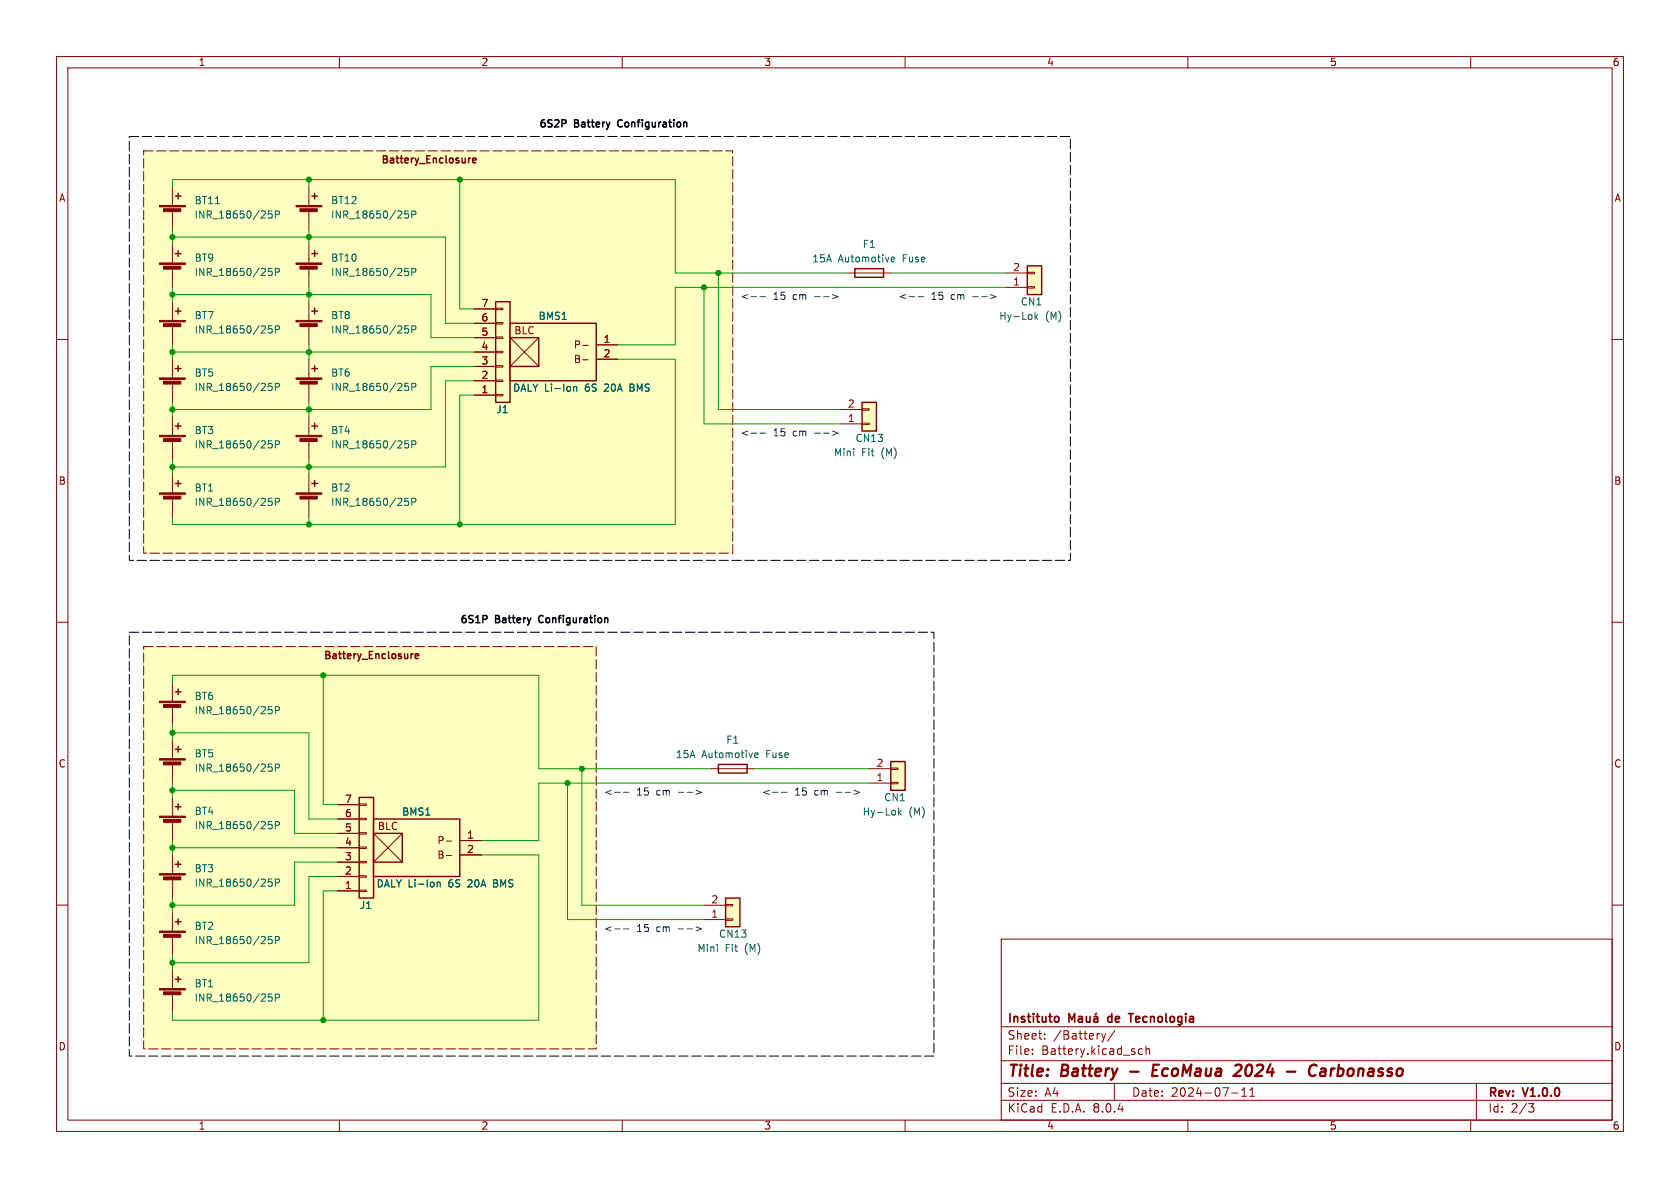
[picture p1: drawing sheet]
<svg xmlns="http://www.w3.org/2000/svg" width="297mm" height="210mm" viewBox="0 0 297 210" stroke-linecap="round" stroke-linejoin="round" font-family="sans-serif">
<g fill="none" stroke="#840000" stroke-width=".18">
<path d="M10 10h277v190h-277zM12 12h273v186h-273zM60 10v2M110 10v2M160 10v2M210 10v2M260 10v2M10 60h2M285 60h2M10 110h2M285 110h2M10 160h2"/>
<path d="M285 160h2M177 166h108v32h-108zM60 198v2M110 198v2M160 198v2M177 194.5h108M177 191.5h108M177 187.5h108M177 181.5h108M182.5 186.3v.1M182.5 185.5v.1M184.7 183.6v.1"/>
<path d="M184.7 182.8v.1M194.7 182.7l.4 1M195.1 183.7l-.1 .4-.3 .1M195.5 182.7l-.4 1M197 191.5v3M197.1 182.1l-1.3 2M202 185.5l-.5-.1-.3 .3v.4l.2 .2h.6M202.6 185.5l.2-.1 .4 .1v.9M202.6 184.9v1.5M210 198v2M217.7 193.2h1.2M219.5 193.8h.9"/>
<path d="M219.5 192.7l.5-.4v1.5M221 193.8h.8M221 192.7l.4-.4v1.5M260 198v2M261 191.5v6.5M270.2 195.1h1l-.5 .6 .4 .1 .1 .5-.3 .3h-.4"/>
</g>
<path d="M199.8 189.4h1.5M203.8 189.2h.7M204.9 188.2h-1l-.2 2h.9M218.5 188.3l.7-.1a.45 .45 0 0 1 .3 .6l-.2 .3-1.2 1.1h1.2M227.5 189.4h1.5M232.8 188.4a.8 .8 0 0 0-.9-.1 .8 .8 0 0 0-.5 .8M233.6 189l.2-.1 .5 .1v1.2M234.4 189.4h-.7a.4 .4 0 0 0-.4 .4 .4 .4 0 0 0 .3 .4l.7-.1" fill="none" stroke="#840000" stroke-width=".4"/>
<path d="M186.7 179.7l.4 .1 .1 .2-.1 .5-.4 .2M190.7 179.8h.6v.9M192.1 179.7v.9l.4 .1 .2-.2M192.7 179.7v1M193.4 179.8h.6l.1 .9M193.8 179.1l-.2 .2M195.9 179.8v.7M199.5 179.2h.8M199.9 179.2v1.5M189 180.7v-1.5l.5 1.1 .5-1.1v1.5M191.3 180l-.5 .1a.29 .29 0 0 0-.2 .3 .29 .29 0 0 0 .2 .3l.5-.1M194.1 180l-.5 .1a.29 .29 0 0 0-.3 .3 .29 .29 0 0 0 .3 .3l.5-.1" fill="none" stroke="#840000" stroke-width=".3"/>
<g fill="#ffffc2">
<path d="M25.4 114.3h80v71.1h-80z"/>
<path d="M25.4 26.7h104.1v71.1h-104.1z"/>
<path d="M157.5 134.6h2.5v5.1h-2.5z"/>
</g>
<path d="M153.7 138.4h3.8M153.7 135.9h3.8M157.5 135.8h1.2v.2h-1.2zM157.5 138.3h1.2v.3h-1.2z" fill="none" stroke="#840000" stroke-width=".18"/>
<path d="M157.5 134.6h2.5v5.1h-2.5z" fill="none" stroke="#840000" stroke-width=".25"/>
<path d="M158.9 142.8v1.3M159 143.6l.3 .5M159.3 143.2l-.4 .5" fill="none" stroke="#006464" stroke-width=".18"/>
<path d="M87.6 53.3h2.6v17.8h-2.6z" fill="#ffffc2"/>
<g fill="none" stroke="#840000" stroke-width=".18">
<path d="M30.5 53.3v3.3M30.5 57.7v3.3M83.8 59.7h3.8M83.8 57.2h3.8M83.8 54.6h3.8M87.6 54.5h1.3v.2h-1.3zM87.6 57h1.3v.3h-1.3zM87.6 59.6h1.3v.2h-1.3zM30.5 63.5v3.3M30.5 67.8v3.3M54.6 63.5v3.3M54.6 67.8v3.3"/>
<path d="M54.6 73.7v3.3M54.6 78v3.3M83.8 69.9h3.8M83.8 67.3h3.8M83.8 64.8h3.8M83.8 62.2h3.8M87.6 62.1h1.3v.3h-1.3zM87.6 64.6h1.3v.3h-1.3zM87.6 67.2h1.3v.2h-1.3zM87.6 69.7h1.3v.3h-1.3zM30.5 83.8v3.3M30.5 88.1v3.3"/>
</g>
<path d="M31 55h1M31.5 54.5v1M87.6 53.3h2.6v17.8h-2.6zM31 65.2h1M31.5 64.6v1.1M55.1 65.2h1M55.1 75.3h1M55.6 64.6v1.1M55.6 74.8v1M31 85.5h1M31.5 85v1" fill="none" stroke="#840000" stroke-width=".25"/>
<g fill="#840000" stroke="#840000" stroke-width=".18">
<path d="M28.2 87.1h4.6v.3h-4.6z"/>
<path d="M28.9 87.7h3.1v.5h-3.1z"/>
<path d="M52.3 66.8h4.6v.3h-4.6z"/>
<path d="M53 67.4h3.1v.5h-3.1z"/>
<path d="M52.3 77h4.6v.2h-4.6z"/>
<path d="M53 77.5h3.1v.6h-3.1z"/>
<path d="M28.2 56.6h4.6v.3h-4.6z"/>
<path d="M28.9 57.2h3.1v.5h-3.1z"/>
<path d="M28.2 66.8h4.6v.3h-4.6z"/>
<path d="M28.9 67.4h3.1v.5h-3.1z"/>
</g>
<path d="M48.1 57.6h-.6l-.1 .6 .2-.1h.4l.1 .2v.5l-.2 .1-.5-.1M48.7 58.3l.6-.1 .1-.2-.1-.3-.6-.1v1.3M48.1 67.8h-.6l-.1 .6 .2-.2 .4 .1 .1 .2v.4l-.2 .1-.5-.1M48.7 68.4h.6l.1-.2-.1-.3-.6-.1v1.2M72.2 67.8h-.6l-.1 .6 .2-.2 .4 .1 .2 .2-.1 .4-.2 .1-.5-.1M72.2 77.9h-.6l-.1 .6 .2-.1 .4 .1 .2 .1-.1 .5-.2 .1-.5-.1M72.8 68.4h.6l.1-.2v-.3l-.7-.1v1.2M72.8 78.6l.6-.1 .1-.2v-.3l-.7-.1v1.3M48.1 88.1h-.6l-.1 .6 .2-.1h.4l.1 .2v.4l-.2 .2-.5-.2M48.7 88.7h.6l.1-.2-.1-.3-.6-.1v1.3" fill="none" stroke="#006464" stroke-width=".18"/>
<path d="M128.3 158.8h2.5v5h-2.5z" fill="#ffffc2"/>
<path d="M128.3 159.9h1.2v.2h-1.2zM124.5 162.6h3.8M124.5 160h3.8M128.3 162.4h1.2v.3h-1.2z" fill="none" stroke="#840000" stroke-width=".18"/>
<path d="M128.3 158.8h2.5v5h-2.5z" fill="none" stroke="#840000" stroke-width=".25"/>
<path d="M63.5 141h2.5v17.8h-2.5z" fill="#ffffc2"/>
<g fill="none" stroke="#840000" stroke-width=".18">
<path d="M59.7 157.5h3.8M59.7 154.9h3.8M59.7 152.4h3.8M59.7 149.9h3.8M59.7 147.3h3.8M59.7 144.8h3.8M59.7 142.2h3.8M63.5 142.1h1.3v.3h-1.3zM63.5 144.7h1.3v.2h-1.3zM63.5 147.2h1.3v.2h-1.3zM63.5 149.7h1.3v.3h-1.3zM63.5 152.3h1.3v.2h-1.3z"/>
<path d="M63.5 154.8h1.3v.3h-1.3zM63.5 157.4h1.3v.2h-1.3z"/>
</g>
<path d="M63.5 141h2.5v17.8h-2.5z" fill="none" stroke="#840000" stroke-width=".25"/>
<g fill="#ffffc2">
<path d="M66 147.3h5.1v5.1h-5.1z"/>
<path d="M66 144.8h15.3v10.1h-15.3z"/>
</g>
<path d="M149.9 48.3h7.6M66 147.3l5.1 5.1M71.1 147.3l-5.1 5.1M78.9 148.7h1M78.9 151.2h1M81.3 148.6h3.8M81.3 151.1h3.8" fill="none" stroke="#840000" stroke-width=".18"/>
<path d="M151.1 47.5h5.1v1.5h-5.1zM66 147.3h5.1v5.1h-5.1zM66 144.8h15.3v10.1h-15.3z" fill="none" stroke="#840000" stroke-width=".25"/>
<path d="M157.6 46.1l.2 .2 .3-.1M157.6 45.6l.2-.1h.2l.2 .1v.2l-.6 .1M77.3 155.9v.9M77.3 156.1l.2-.2 .3 .1v.8" fill="none" stroke="#006464" stroke-width=".18"/>
<g fill="#ffffc2">
<path d="M90.2 59.7h5v5.1h-5z"/>
<path d="M90.2 57.2h15.2v10.1h-15.2z"/>
</g>
<g fill="none" stroke="#840000" stroke-width=".18">
<path d="M54.6 33v3.3M54.6 37.3v3.3M90.2 59.7l5 5.1M95.2 59.7l-5 5.1M103 61.1h1M103 63.6h1M105.4 61h3.8M105.4 63.5h3.8M30.5 120.7v3.3M30.5 125v3.3M30.5 130.8v3.3M30.5 135.1v3.3"/>
<path d="M125.7 135.9h7.6M30.5 141v3.3M30.5 145.3v3.3M30.5 151.1v3.3M30.5 155.4v3.4M30.5 161.3v3.3M30.5 165.6v3.3M30.5 171.5v3.3M30.5 175.8v3.3"/>
</g>
<g fill="none" stroke="#840000" stroke-width=".25">
<path d="M55.1 34.7h1M55.6 34.2v1M90.2 59.7h5v5.1h-5zM90.2 57.2h15.2v10.1h-15.2zM31 122.3h1M31 132.5h1M31.5 121.8v1M31.5 132v1M127 135.1h5.1v1.6h-5.1zM31 142.6h1M31 152.8h1M31.5 142.1v1"/>
<path d="M31.5 152.3v1M31 173.1h1M31 162.9h1M31.5 162.4v1M31.5 172.6v1"/>
</g>
<g fill="none" stroke="#006464" stroke-width=".18">
<path d="M72.2 37.3h-.6l-.1 .6 .2-.1h.4l.2 .2-.1 .4-.2 .2-.5-.2M72.8 37.9h.6l.1-.2v-.3l-.7-.1v1.3M101.4 68.3v.9M101.4 68.4l.2-.1 .3 .1 .1 .8M48.1 124.9h-.6l-.1 .6 .2-.1 .4 .1 .1 .1v.5l-.2 .1-.5-.1M48.1 135.1h-.6l-.1 .6 .2-.1h.4l.1 .2v.4l-.2 .1-.5-.1M48.7 125.6l.6-.1 .1-.2-.1-.3-.6-.1v1.3M48.7 135.7h.6l.1-.2-.1-.3-.6-.1v1.2M133.4 133.7l.2 .2h.4M133.4 133.3l.2-.2h.3l.1 .2v.1l-.6 .1M48.1 145.2h-.6l-.1 .6 .2-.1 .4 .1 .1 .2v.4l-.2 .1-.5-.1M48.1 155.4h-.6l-.1 .6 .2-.1h.4l.1 .2v.4l-.2 .2-.5-.2"/>
<path d="M48.7 145.9l.6-.1 .1-.1-.1-.3-.6-.2v1.3M48.7 156.1l.6-.1 .1-.2-.1-.3-.6-.1v1.3M48.1 175.7h-.6l-.1 .6 .2-.1 .4 .1 .1 .1v.5l-.2 .1-.5-.1M48.1 165.6h-.6l-.1 .6 .2-.2 .4 .1 .1 .2v.4l-.2 .1-.5-.1M48.7 176.4l.6-.1 .1-.2-.1-.3-.6-.1v1.3M48.7 166.2h.6l.1-.2-.1-.3-.6-.1v1.2"/>
</g>
<g fill="#840000" stroke="#840000" stroke-width=".18">
<path d="M52.3 36.3h4.6v.3h-4.6z"/>
<path d="M53 36.9h3.1v.5h-3.1z"/>
<path d="M28.2 174.8h4.6v.2h-4.6z"/>
<path d="M28.9 175.3h3.1v.5h-3.1z"/>
<path d="M28.2 124h4.6v.2h-4.6z"/>
<path d="M28.9 124.5h3.1v.5h-3.1z"/>
<path d="M28.2 134.1h4.6v.3h-4.6z"/>
<path d="M28.9 134.7h3.1v.5h-3.1z"/>
<path d="M28.2 144.3h4.6v.2h-4.6z"/>
<path d="M28.9 144.9h3.1v.5h-3.1z"/>
<path d="M28.2 164.6h4.6v.2h-4.6z"/>
<path d="M28.9 165.2h3.1v.5h-3.1z"/>
<path d="M28.2 154.4h4.6v.3h-4.6z"/>
<path d="M28.9 155h3.1v.5h-3.1z"/>
</g>
<path d="M152.4 71.1h2.5v5.1h-2.5z" fill="#ffffc2"/>
<path d="M148.6 74.9h3.8M148.6 72.4h3.8M152.4 72.3h1.3v.2h-1.3zM152.4 74.8h1.3v.3h-1.3z" fill="none" stroke="#840000" stroke-width=".18"/>
<path d="M152.4 71.1h2.5v5.1h-2.5z" fill="none" stroke="#840000" stroke-width=".25"/>
<path d="M181.6 47h2.5v5.1h-2.5z" fill="#ffffc2"/>
<g fill="none" stroke="#840000" stroke-width=".18">
<path d="M30.5 33v3.3M30.5 37.3v3.3M30.5 43.2v3.3M30.5 47.5v3.3M54.6 43.2v3.3M54.6 47.5v3.3M54.6 53.3v3.3M54.6 57.7v3.3M83.8 59.7h3.8M83.8 57.2h3.8M83.8 54.6h3.8M177.8 50.8h3.8"/>
<path d="M177.8 48.3h3.8M181.6 48.1h1.3v.3h-1.3zM181.6 50.7h1.3v.2h-1.3zM30.5 73.7v3.3M30.5 78v3.3M83.8 69.9h3.8M83.8 67.3h3.8M83.8 64.8h3.8M83.8 62.2h3.8M105.4 61h3.8M105.4 63.5h3.8M54.6 83.8v3.3"/>
<path d="M54.6 88.1v3.3M59.7 157.5h3.8M59.7 154.9h3.8M59.7 152.4h3.8M59.7 149.9h3.8M59.7 147.3h3.8M59.7 144.8h3.8M59.7 142.2h3.8M81.3 148.6h3.8M81.3 151.1h3.8"/>
</g>
<g fill="none" stroke="#840000" stroke-width=".25">
<path d="M31 34.7h1M31.5 34.2v1M83.6 28.4l.6-.2-.1-.2-.4-.1-.1 .2v.6h.5M31 44.8h1M31.5 44.3v1M55.1 44.8h1M55.1 55h1M55.6 44.3v1M55.6 54.5v1M181.6 47h2.5v5.1h-2.5zM31 75.3h1M31.5 74.8v1"/>
<path d="M55.1 85.5h1M55.6 85v1M73.4 116l.6-.1-.1-.3h-.3l-.2 .2 .1 .6h.4"/>
</g>
<g fill="none" stroke="#006464" stroke-width=".18">
<path d="M38.1 36h.7M48.1 37.3h-.6l-.1 .6 .2-.1h.4l.1 .2v.4l-.2 .2-.5-.2M48.7 37.9h.6l.1-.2-.1-.3-.6-.1v1.3M48.1 47.4h-.6l-.1 .6 .2-.1 .4 .1 .1 .2v.4l-.2 .1-.5-.1M48.7 48.1l.6-.1 .1-.1-.1-.3-.6-.2v1.3M72.2 47.4h-.6l-.1 .6 .2-.1 .4 .1 .2 .2-.1 .4-.2 .1-.5-.1M72.2 57.6h-.6l-.1 .6 .2-.1h.4l.2 .2-.1 .5-.2 .1-.5-.1M72.8 48.1l.6-.1 .1-.1v-.3l-.7-.2v1.3M72.8 58.3l.6-.1 .1-.2v-.3l-.7-.1v1.3M183 55.2v1.3M183.1 56l.4 .5M183.5 55.6l-.5 .5"/>
<path d="M48.1 77.9h-.6l-.1 .6 .2-.1 .4 .1 .1 .1v.5l-.2 .1-.5-.1M48.7 78.6l.6-.1 .1-.2-.1-.3-.6-.1v1.3M101.4 68.3v.9M101.4 68.4l.2-.1 .3 .1 .1 .8M72.2 88.1h-.6l-.1 .6 .2-.1h.4l.2 .2-.1 .4-.2 .2-.5-.2M72.8 88.7h.6l.1-.2v-.3l-.7-.1v1.3M77.3 155.9v.9M77.3 156.1l.2-.2 .3 .1v.8"/>
</g>
<g fill="#840000" stroke="#840000" stroke-width=".18">
<path d="M28.2 46.5h4.6v.2h-4.6z"/>
<path d="M28.9 47.1h3.1v.5h-3.1z"/>
<path d="M28.2 36.3h4.6v.3h-4.6z"/>
<path d="M28.9 36.9h3.1v.5h-3.1z"/>
<path d="M52.3 46.5h4.6v.2h-4.6z"/>
<path d="M53 47.1h3.1v.5h-3.1z"/>
<path d="M52.3 56.6h4.6v.3h-4.6z"/>
<path d="M53 57.2h3.1v.5h-3.1z"/>
<path d="M52.3 87.1h4.6v.3h-4.6z"/>
<path d="M53 87.7h3.1v.5h-3.1z"/>
<path d="M28.2 77h4.6v.2h-4.6z"/>
<path d="M28.9 77.5h3.1v.6h-3.1z"/>
</g>
<path d="M109.3 21.4l-.1 .3 .1 .6M95.4 109l-.2 .3 .2 .6" fill="none" stroke="#000" stroke-width=".25"/>
<g fill="none" stroke="#0000c2" stroke-width=".18">
<path d="M132.8 52.4h1M134.4 52.4h.9M147.2 52.1l.9 .3-.9 .4M160.7 52.4h1M162.3 52.4h1M175.1 52.1l1 .3-1 .4M132.8 76.6h1M134.4 76.6h.9M147.2 76.2l.9 .4-.9 .3M123 139.7l1 .4-1 .3M151 139.7l1 .4-1 .3M108.7 140.1h.9"/>
<path d="M110.2 140.1h1M136.6 140.1h1M138.2 140.1h.9M108.7 164.2h.9M110.2 164.2h1M123 163.8l1 .4-1 .4"/>
</g>
<path d="M25.4 26.7h104.1v71.1h-104.1zM25.4 114.3h80v71.1h-80z" fill="none" stroke="#840000" stroke-width=".18" stroke-dasharray="1.7 .6"/>
<path d="M22.9 24.1h166.3v75h-166.3zM22.9 111.8h142.2v74.9h-142.2z" fill="none" stroke="#000" stroke-width=".18" stroke-dasharray="1.7 .6"/>
<g fill="none" stroke="#009600" stroke-width=".18">
<path d="M30.5 33v-1.2h88.9v16.5h30.5M54.6 31.8v1.2M81.3 31.8v22.8h2.5M30.5 40.6v2.6M30.5 50.8v2.5M30.5 41.9h48.2v15.3h5.1M30.5 52.1h45.7v7.6h7.6M54.6 40.6v2.6M54.6 50.8v2.5M124.5 50.8v24.1h24.1M127 48.3v24.1h21.6M157.5 48.3h20.3"/>
<path d="M177.8 50.8h-58.4v10.2h-10.2M30.5 61v2.5M30.5 71.1v2.6M30.5 62.2h53.3M54.6 61v2.5M54.6 71.1v2.6M83.8 64.8h-7.6v7.6h-45.7M83.8 67.3h-5.1v15.3h-48.2M83.8 69.9h-2.5v22.8M109.2 63.5h10.2v29.2h-88.9v-1.3M30.5 81.3v2.5M54.6 81.3v2.5"/>
<path d="M54.6 91.4v1.3M57.1 119.4v22.8h2.6M30.5 120.7v-1.3h64.7v16.5h30.5M30.5 128.3v2.5M30.5 138.4v2.6M30.5 129.5h24.1v15.3h5.1M30.5 139.7h21.6v7.6h7.6M100.3 138.4v24.2h24.2M102.9 135.9v24.1h21.6M133.3 135.9h20.4M153.7 138.4h-58.5v10.2h-10.1M30.5 148.6v2.5"/>
<path d="M30.5 158.8v2.5M30.5 149.9h29.2M59.7 154.9h-5.1v15.3h-24.1M59.7 152.4h-7.6v7.6h-21.6M59.7 157.5h-2.6v22.8M85.1 151.1h10.1v29.2h-64.7v-1.2M30.5 168.9v2.6"/>
</g>
<g fill="#009600" stroke="#009600" stroke-width=".18">
<circle cx="57.1" cy="180.3" r=".46"/>
<circle cx="54.6" cy="92.7" r=".46"/>
<circle cx="30.5" cy="149.9" r=".46"/>
<circle cx="30.5" cy="139.7" r=".46"/>
<circle cx="30.5" cy="160" r=".46"/>
<circle cx="30.5" cy="170.2" r=".46"/>
<circle cx="30.5" cy="129.5" r=".46"/>
<circle cx="57.1" cy="119.4" r=".46"/>
<circle cx="54.6" cy="52.1" r=".46"/>
<circle cx="54.6" cy="31.8" r=".46"/>
<circle cx="30.5" cy="62.2" r=".46"/>
<circle cx="30.5" cy="72.4" r=".46"/>
<circle cx="30.5" cy="82.6" r=".46"/>
<circle cx="30.5" cy="41.9" r=".46"/>
<circle cx="30.5" cy="52.1" r=".46"/>
<circle cx="54.6" cy="72.4" r=".46"/>
<circle cx="54.6" cy="82.6" r=".46"/>
<circle cx="54.6" cy="41.9" r=".46"/>
<circle cx="81.3" cy="31.8" r=".46"/>
<circle cx="54.6" cy="62.2" r=".46"/>
<circle cx="124.5" cy="50.8" r=".46"/>
<circle cx="81.3" cy="92.7" r=".46"/>
<circle cx="102.9" cy="135.9" r=".46"/>
<circle cx="100.3" cy="138.4" r=".46"/>
<circle cx="127" cy="48.3" r=".46"/>
</g>
<g font-size="2.8" fill="#840000">
<text x="178" y="190.9">Title:</text>
<text x="187.7" y="190.9">Battery</text>
<text x="205.4" y="190.9">EcoMaua</text>
<text x="220.7" y="190.9">2024</text>
<text x="230.7" y="190.9">-</text>
<text x="235.5" y="190.9">Carbonasso</text>
</g>
<g font-size="2.1" fill="#840000">
<text x="178" y="184">Sheet:</text>
<text x="178" y="181.2">Instituto</text>
<text x="186.2" y="184">/Battery/</text>
<text x="196.6" y="181.2">de</text>
<text x="200.9" y="181.2">Tecnologia</text>
<text x="178" y="186.7">File:</text>
<text x="184.1" y="186.7">Battery.kicad_sch</text>
<text x="178" y="196.9">KiCad</text>
<text x="178" y="194.1">Size:</text>
<text x="184.7" y="194.1">A4</text>
<text x="185.7" y="196.9">E.D.A.</text>
<text x="193.3" y="196.9">8.0.4</text>
<text x="200" y="194.1">Date:</text>
<text x="207" y="194.1">2024-07-11</text>
<text x="263" y="194.3">Rev:</text>
<text x="263" y="196.9">Id:</text>
<text x="267.1" y="196.9">2/3</text>
<text x="269.4" y="194.3">V1.0.0</text>
</g>
<g font-size="1.8" fill="#840000">
<text x="35" y="11.9">1</text>
<text x="85" y="11.9">2</text>
<text x="135" y="11.9">3</text>
<text x="185" y="11.9">4</text>
<text x="235" y="11.9">5</text>
<text x="285" y="11.9">6</text>
<text x="67.3" y="29">Battery_Enclosure</text>
<text x="10.3" y="35.9">A</text>
<text x="285.3" y="35.9">A</text>
<text x="90.8" y="59.3">BLC</text>
<text x="101.3" y="61.8">P-</text>
<text x="101.3" y="64.4">B-</text>
<text x="10.3" y="85.9">B</text>
<text x="285.3" y="85.9">B</text>
<text x="57.1" y="116.6">Battery_Enclosure</text>
<text x="10.3" y="135.9">C</text>
<text x="285.3" y="135.9">C</text>
<text x="66.7" y="146.9">BLC</text>
<text x="77.2" y="149.5">P-</text>
<text x="77.2" y="152">B-</text>
<text x="10.3" y="185.9">D</text>
<text x="285.3" y="185.9">D</text>
<text x="35" y="199.9">1</text>
<text x="85" y="199.9">2</text>
<text x="135" y="199.9">3</text>
<text x="185" y="199.9">4</text>
<text x="235" y="199.9">5</text>
<text x="285" y="199.9">6</text>
</g>
<g font-size="1.8">
<text x="95.2" y="22.6">6S2P</text>
<text x="101.6" y="22.6">Battery</text>
<text x="109.8" y="22.6">Configuration</text>
<text x="81.3" y="110.2">6S1P</text>
<text x="87.7" y="110.2">Battery</text>
<text x="95.8" y="110.2">Configuration</text>
</g>
<g font-size="1.8" fill="#006464">
<text x="34.3" y="38.8">INR_18650/25P</text>
<text x="34.3" y="36.3">BT11</text>
<text x="58.4" y="38.8">INR_18650/25P</text>
<text x="58.4" y="36.3">BT12</text>
<text x="34.3" y="46.5">BT9</text>
<text x="58.4" y="46.5">BT10</text>
<text x="143.5" y="46.6">15A</text>
<text x="148.2" y="46.6">Automotive</text>
<text x="152.4" y="44">F1</text>
<text x="159.7" y="46.6">Fuse</text>
<text x="34.3" y="49">INR_18650/25P</text>
<text x="58.4" y="49">INR_18650/25P</text>
<text x="34.3" y="56.6">BT7</text>
<text x="34.3" y="59.2">INR_18650/25P</text>
<text x="58.4" y="56.6">BT8</text>
<text x="58.4" y="59.2">INR_18650/25P</text>
<text x="95.1" y="56.7">BMS1</text>
<text x="176.5" y="56.7">Hy-Lok</text>
<text x="180.3" y="54.2">CN1</text>
<text x="184.8" y="56.7">(M)</text>
<text x="34.3" y="66.8">BT5</text>
<text x="34.3" y="69.3">INR_18650/25P</text>
<text x="58.4" y="66.8">BT6</text>
<text x="58.4" y="69.3">INR_18650/25P</text>
<text x="90.6" y="69.4">DALY Li-Ion</text>
<text x="103.5" y="69.4">6S</text>
<text x="107.1" y="69.4">20A</text>
<text x="111.8" y="69.4">BMS</text>
<text x="34.3" y="76.9">BT3</text>
<text x="58.4" y="76.9">BT4</text>
<text x="87.6" y="73.3">J1</text>
<text x="34.3" y="79.5">INR_18650/25P</text>
<text x="58.4" y="79.5">INR_18650/25P</text>
<text x="147.3" y="80.9">Mini</text>
<text x="151.1" y="78.3">CN13</text>
<text x="152.3" y="80.9">Fit</text>
<text x="155.9" y="80.9">(M)</text>
<text x="34.3" y="87.1">BT1</text>
<text x="34.3" y="89.6">INR_18650/25P</text>
<text x="58.4" y="87.1">BT2</text>
<text x="58.4" y="89.6">INR_18650/25P</text>
<text x="34.3" y="123.9">BT6</text>
<text x="34.3" y="126.5">INR_18650/25P</text>
<text x="128.3" y="131.7">F1</text>
<text x="34.3" y="134.1">BT5</text>
<text x="34.3" y="136.6">INR_18650/25P</text>
<text x="119.4" y="134.2">15A</text>
<text x="124" y="134.2">Automotive</text>
<text x="135.6" y="134.2">Fuse</text>
<text x="156.2" y="141.8">CN1</text>
<text x="34.3" y="144.2">BT4</text>
<text x="34.3" y="146.8">INR_18650/25P</text>
<text x="71" y="144.4">BMS1</text>
<text x="152.4" y="144.4">Hy-Lok</text>
<text x="160.7" y="144.4">(M)</text>
<text x="34.3" y="154.4">BT3</text>
<text x="34.3" y="156.9">INR_18650/25P</text>
<text x="63.5" y="160.9">J1</text>
<text x="66.5" y="157.1">DALY Li-Ion</text>
<text x="79.4" y="157.1">6S</text>
<text x="83" y="157.1">20A</text>
<text x="87.7" y="157.1">BMS</text>
<text x="34.3" y="164.6">BT2</text>
<text x="34.3" y="167.1">INR_18650/25P</text>
<text x="127" y="166">CN13</text>
<text x="123.2" y="168.5">Mini</text>
<text x="128.2" y="168.5">Fit</text>
<text x="131.8" y="168.5">(M)</text>
<text x="34.3" y="174.7">BT1</text>
<text x="34.3" y="177.3">INR_18650/25P</text>
</g>
<g font-size="1.8" fill="#0000c2">
<text x="130.8" y="53.1">&lt;--</text>
<text x="136.7" y="53.1">15</text>
<text x="140.3" y="53.1">cm</text>
<text x="144.2" y="53.1">--&gt;</text>
<text x="158.7" y="53.1">&lt;--</text>
<text x="164.6" y="53.1">15</text>
<text x="168.2" y="53.1">cm</text>
<text x="172.2" y="53.1">--&gt;</text>
<text x="130.8" y="77.2">&lt;--</text>
<text x="136.7" y="77.2">15</text>
<text x="140.3" y="77.2">cm</text>
<text x="144.2" y="77.2">--&gt;</text>
<text x="106.7" y="140.7">&lt;--</text>
<text x="112.6" y="140.7">15</text>
<text x="116.2" y="140.7">cm</text>
<text x="120.1" y="140.7">--&gt;</text>
<text x="134.6" y="140.7">&lt;--</text>
<text x="140.5" y="140.7">15</text>
<text x="144.1" y="140.7">cm</text>
<text x="148.1" y="140.7">--&gt;</text>
<text x="106.7" y="164.9">&lt;--</text>
<text x="112.6" y="164.9">15</text>
<text x="116.2" y="164.9">cm</text>
<text x="120.1" y="164.9">--&gt;</text>
</g>
<g font-size="1.8" fill="#a90000">
<text x="179" y="50.5">1</text>
<text x="179" y="48">2</text>
<text x="85" y="59.4">5</text>
<text x="85" y="56.9">6</text>
<text x="85" y="54.4">7</text>
<text x="85" y="64.5">3</text>
<text x="85" y="62">4</text>
<text x="106.6" y="60.7">1</text>
<text x="106.6" y="63.2">2</text>
<text x="85" y="69.6">1</text>
<text x="85" y="67.1">2</text>
<text x="149.8" y="74.7">1</text>
<text x="149.8" y="72.1">2</text>
<text x="154.9" y="135.6">2</text>
<text x="60.9" y="142">7</text>
<text x="154.9" y="138.2">1</text>
<text x="60.9" y="149.6">4</text>
<text x="60.9" y="147.1">5</text>
<text x="60.9" y="144.5">6</text>
<text x="82.5" y="148.3">1</text>
<text x="60.9" y="154.7">2</text>
<text x="60.9" y="152.1">3</text>
<text x="82.5" y="150.9">2</text>
<text x="60.9" y="157.2">1</text>
<text x="125.7" y="159.8">2</text>
<text x="125.7" y="162.3">1</text>
</g>
</svg>
